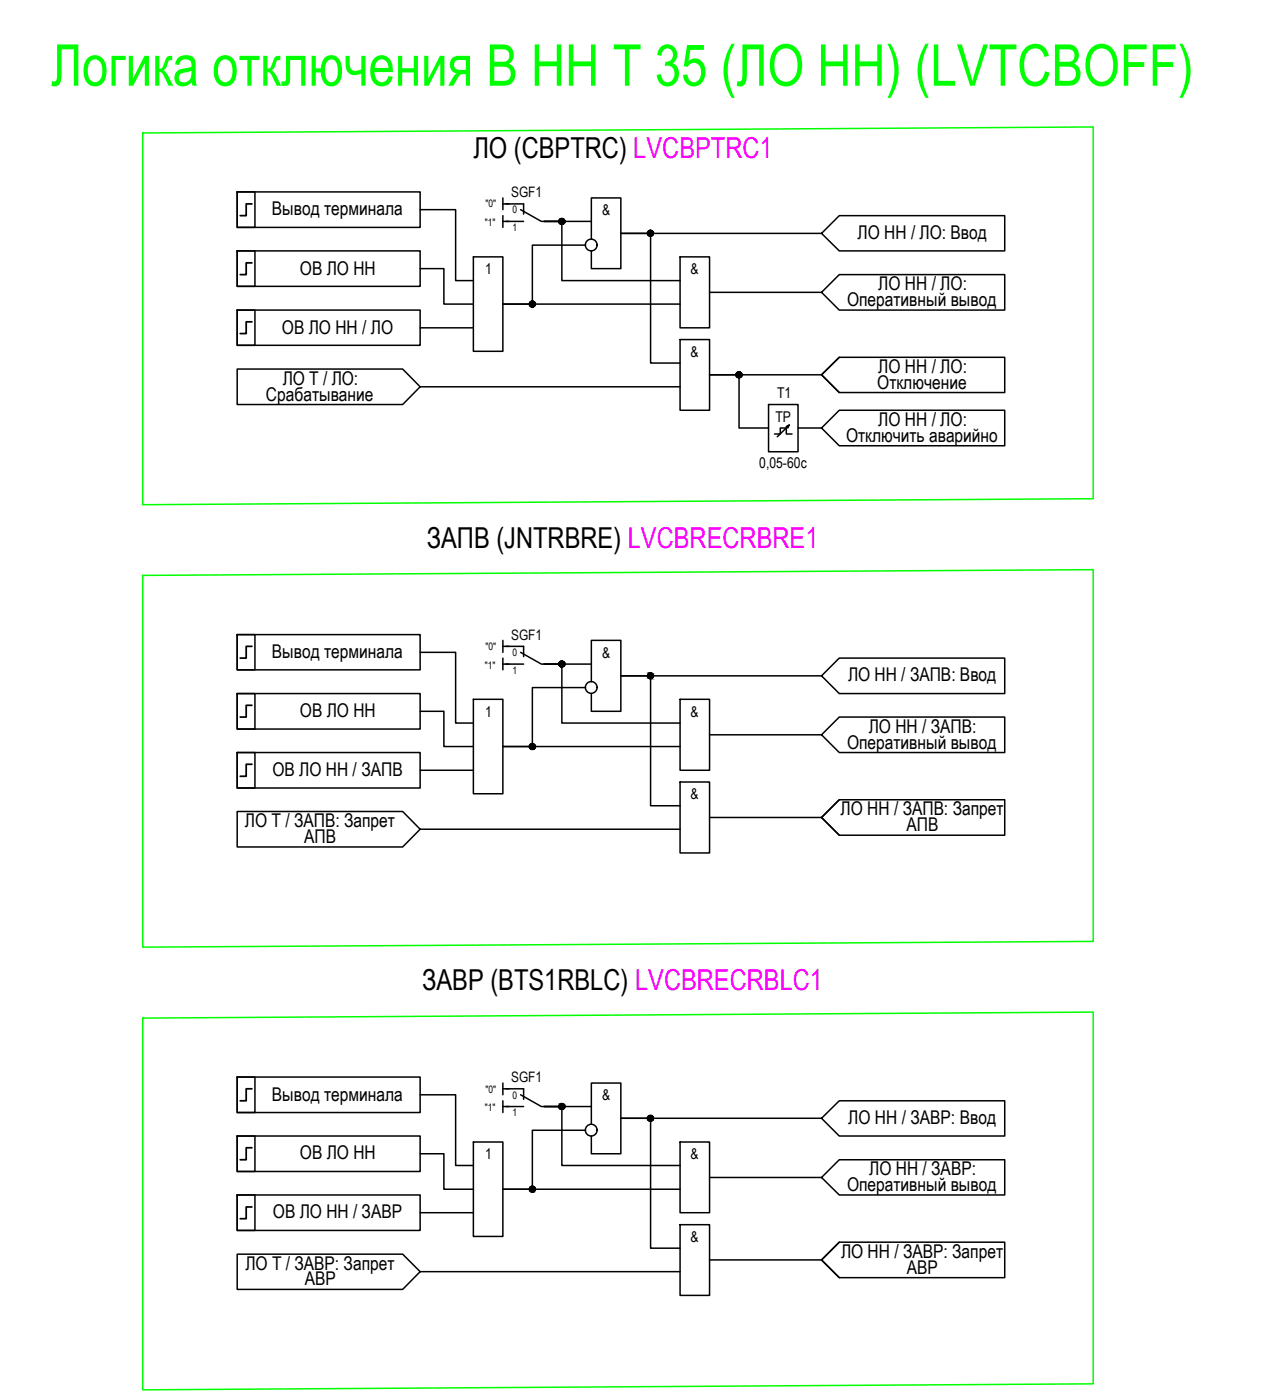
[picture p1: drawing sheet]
<svg xmlns="http://www.w3.org/2000/svg" width="215mm" height="237mm" viewBox="0 0 215 237" stroke-linecap="round" stroke-linejoin="round" font-family="sans-serif">
<!-- layer: 0 -->
<path d="M24.2 22.5l161-1v63l-161 1zM24.2 97.5l161-1v63l-161 1zM24.2 172.5l161-1v63l-161 1z" fill="none" stroke="#0f0" stroke-width=".25"/>
<g fill="none" stroke="#000" stroke-width=".25">
<path d="M40.2 32.5h3v6h-3zM40.2 32.5h31v6h-31zM71.2 35.5h6v12h3M85.2 33.5v2M85.2 36.5v2M85.2 34.6h1M85.2 37.5h1M100.2 37.5h-8h3v10h20M139.2 39.5l3-3h28v6h-28zM139.2 39.5h-34h5v22h5M40.2 42.5h3v6h-3zM40.2 42.5h31v6h-31z"/>
<path d="M40.2 52.5h3v6h-3zM40.2 52.5h31v6h-31zM71.2 45.5h4v6h5M71.2 55.6h9M80.2 43.5h5v16h-5zM99.2 41.5h-9v10h-5h30M100.2 40.5v-7h5v12h-5v-3M115.2 57.5h5v12h-5zM115.2 43.5h5v12.1h-5zM120.2 49.5h19M139.2 49.5l3-3h28v6h-28zM40.2 62.5h28l3 3-3 3h-28z"/>
<path d="M71.2 65.5h44M130.2 68.5h5v8h-5zM131.2 73.5h1v-1h1v1h1M133.2 72.3l.5-.3-.3 .5M133.7 72l-2 2M135.2 72.5h4l3-3h28v6h-28l-3-3M139.2 63.5l3-3h28v6h-28zM139.2 63.5h-19h5v9h5M142.2 60.5l-3 3 3 3M40.2 117.5h3v6h-3zM40.2 117.5h31v6h-31zM40.2 107.5h3v6h-3z"/>
<path d="M40.2 107.5h31v6h-31zM71.2 110.5h6v12h3M80.2 118.5h5v16h-5zM85.2 108.5v2M85.2 111.5v2M85.2 109.5h1M85.2 112.5h1M99.2 116.5h-9v10h-5h30M100.2 112.5h-8h3v10h20M100.2 115.5v-7h5v12h-5v-3M115.2 118.5h5v12h-5zM139.2 114.5l3-3h28v6h-28z"/>
<path d="M139.2 114.5h-34h5v22h5M40.2 137.5h28l3 3-3 3h-28zM40.2 127.5h3v6h-3zM40.2 127.5h31v6h-31zM71.2 120.5h4v6h5M71.2 130.5h9M115.2 132.5h5v12h-5zM120.2 138.5h19M120.2 124.5h19M139.2 138.5l3-3h28v6h-28zM139.2 124.5l3-3h28v6h-28zM142.2 135.5l-3 3 3 3"/>
<path d="M71.2 140.5h44M40.2 192.5h3v6h-3zM40.2 192.5h31v6h-31zM40.2 182.5h3v6h-3zM40.2 182.5h31v6h-31zM71.2 195.5h4v6h5M71.2 185.5h6v12h3M80.2 193.5h5v16h-5zM85.2 183.5v2M85.2 186.5v2M85.2 184.5h1M85.2 187.5h1"/>
<path d="M99.2 191.5h-9v10h-5h30M100.2 187.5h-8h3v10h20M100.2 190.5v-7h5v12h-5v-3M115.2 193.5h5v12h-5zM120.2 199.5h19M139.2 189.5l3-3h28v6h-28zM139.2 189.5h-34h5v22h5M139.2 199.5l3-3h28v6h-28zM40.2 212.5h28l3 3-3 3h-28zM40.2 202.5h3v6h-3zM40.2 202.5h31v6h-31zM71.2 215.5h44"/>
<path d="M71.2 205.5h9M115.2 207.5h5v12h-5zM120.2 213.5h19M139.2 213.5l3-3h28v6h-28zM142.2 210.5l-3 3 3 3"/>
<circle cx="95.1" cy="37.5" r=".49"/>
<circle cx="110.2" cy="39.5" r=".49"/>
<circle cx="90.2" cy="51.5" r=".49"/>
<circle cx="100.1" cy="41.5" r=".99"/>
<circle cx="125.2" cy="63.5" r=".49"/>
<circle cx="95.1" cy="112.5" r=".49"/>
<circle cx="100.1" cy="116.5" r=".99"/>
<circle cx="110.2" cy="114.5" r=".49"/>
<circle cx="90.2" cy="126.5" r=".49"/>
<circle cx="95.1" cy="187.5" r=".49"/>
<circle cx="100.1" cy="191.5" r=".99"/>
<circle cx="110.2" cy="189.5" r=".49"/>
<circle cx="90.2" cy="201.5" r=".49"/>
</g>
<g fill="#000" stroke="#000" stroke-width=".17">
<path d="M95.1 38h.2zM95.1 37.1h.2zM110.1 39h.1zM90.1 51h.1zM110.1 40h.2zM125.1 64h.2zM125.1 63h.1zM94.8 112.2h.7zM95.1 113h.2zM95.1 112h.2zM110.1 115h.2zM110.1 114h.1z"/>
<path d="M90.1 126h.1zM95.1 188h.2zM95.1 187h.2zM110.1 190h.2zM110.1 189h.1zM90.1 202h.2zM90.1 201h.1z"/>
<path d="M95.1 38h.2zM95.1 38h.2z"/>
<path d="M95.1 37.1h.2zM95.1 37.1h.2z"/>
<path d="M95.1 37.1h.2zM95 37.1h.3z"/>
<path d="M95 37.1h.4zM95 37.1h.4z"/>
<path d="M95 38h.3zM95 38h.3z"/>
<path d="M95 37.1h.4zM94.9 37.1h.5z"/>
<path d="M95 38h.4zM95 38h.3z"/>
<path d="M94.9 37.1h.6zM94.9 37.1h.6z"/>
<path d="M94.9 38h.5zM94.9 38h.5z"/>
<path d="M94.9 37.1h.6zM94.8 37.1h.7z"/>
<path d="M94.9 37.9h.6zM94.9 37.9l.5 .1z"/>
<path d="M94.8 37.1l.7 .1zM94.8 37.1l.7 .1z"/>
<path d="M94.8 37.9h.7zM94.8 37.9h.7z"/>
<path d="M94.8 37.9h.7zM94.8 37.9h.7z"/>
<path d="M94.8 37.2h.7zM94.8 37.2h.7z"/>
<path d="M94.8 37.2l.8 .1zM94.8 37.2l.8 .1z"/>
<path d="M94.8 37.9h.7zM94.8 37.9h.7z"/>
<path d="M94.7 37.3h.9zM94.7 37.3h.9z"/>
<path d="M94.7 37.8h.9zM94.7 37.8l.8 .1z"/>
<path d="M94.7 37.3h.9zM94.7 37.3h.9z"/>
<path d="M94.7 37.3l1 .1zM94.7 37.3l1 .1z"/>
<path d="M94.7 37.7l.9 .1zM94.7 37.7l.9 .1z"/>
<path d="M94.7 37.8h.9zM94.7 37.8h.9z"/>
<path d="M94.7 37.4h1zM94.7 37.4h1z"/>
<path d="M94.7 37.4l1 .1zM94.7 37.4l1 .1z"/>
<path d="M94.7 37.5h1zM94.7 37.5h1z"/>
<path d="M94.7 37.5l1 .1zM94.7 37.5l1 .1z"/>
<path d="M94.7 37.6h1zM94.7 37.6h1z"/>
<path d="M94.7 37.6l1 .1zM94.7 37.6l1 .1z"/>
<path d="M94.7 37.7h1zM94.7 37.7h.9z"/>
<path d="M110.1 39h.2zM110.1 39h.2z"/>
<path d="M110.1 39h.2zM110 39h.3z"/>
<path d="M110 39l.4 .1zM110 39l.4 .1z"/>
<path d="M110 39.1h.4zM109.9 39.1h.5z"/>
<path d="M110 40h.4zM110 40h.3z"/>
<path d="M109.9 39.1h.5zM109.9 39.1h.5z"/>
<path d="M109.9 40h.5zM109.9 40h.5z"/>
<path d="M109.9 39.1l.6 .1zM109.9 39.1l.6 .1z"/>
<path d="M109.9 39.9h.5zM109.9 39.9l.5 .1z"/>
<path d="M109.9 39.2h.6zM109.8 39.2h.7z"/>
<path d="M109.9 39.9h.6zM109.9 39.9h.5z"/>
<path d="M109.8 39.2h.8zM109.8 39.2h.8z"/>
<path d="M109.8 39.9h.7zM109.8 39.9h.7z"/>
<path d="M109.8 39.2l.8 .1zM109.8 39.2l.8 .1z"/>
<path d="M109.8 39.3h.8zM109.8 39.3h.8z"/>
<path d="M109.8 39.8h.8zM109.8 39.8h.8z"/>
<path d="M109.8 39.8h.8zM109.8 39.8l.7 .1z"/>
<path d="M109.7 39.3h.9zM109.7 39.3h.9z"/>
<path d="M109.7 39.3l1 .1zM109.7 39.4h1z"/>
<path d="M109.7 39.7l.9 .1zM109.7 39.7l.9 .1z"/>
<path d="M109.7 39.8h.9zM109.7 39.8h.9z"/>
<path d="M109.7 39.4h1zM109.7 39.4h1z"/>
<path d="M109.7 39.4l1 .1zM109.7 39.4l1 .1z"/>
<path d="M109.7 39.5h1zM109.7 39.5h1z"/>
<path d="M109.7 39.5l1 .1zM109.7 39.5l1 .1z"/>
<path d="M109.7 39.6h1zM109.7 39.6h1z"/>
<path d="M109.7 39.6l1 .1zM109.7 39.6l1 .1z"/>
<path d="M109.7 39.7h1zM109.7 39.7h.9z"/>
<path d="M90.1 52h.1zM90.1 52h.1zM90.1 52h.2z"/>
<path d="M90.1 51l.2 .1zM90.1 51l.2 .1z"/>
<path d="M90.1 51.1h.2zM90 51.1h.3z"/>
<path d="M90 51.1h.4zM90 51.1h.4z"/>
<path d="M90 52h.3zM90 52h.3z"/>
<path d="M90 51.1h.4zM90 51.1h.4z"/>
<path d="M90 52h.4zM90 52h.3z"/>
<path d="M89.9 51.1h.6zM89.9 51.1h.6z"/>
<path d="M89.9 52h.5zM89.9 52h.5z"/>
<path d="M89.9 51.1h.6zM89.9 51.1h.6z"/>
<path d="M89.9 52h.6zM89.9 52h.5z"/>
<path d="M89.8 51.1l.8 .1zM89.8 51.1l.8 .1z"/>
<path d="M89.8 51.9h.7zM89.8 51.9l.7 .1z"/>
<path d="M89.8 51.2h.8zM89.8 51.2h.8z"/>
<path d="M89.8 51.2l.8 .1zM89.8 51.2l.8 .1z"/>
<path d="M89.8 51.8l.8 .1zM89.8 51.8l.8 .1z"/>
<path d="M89.8 51.9h.8zM89.8 51.9h.7z"/>
<path d="M89.7 51.3h.9zM89.7 51.3h.9z"/>
<path d="M89.7 51.8h.9zM89.7 51.8h.9z"/>
<path d="M89.7 51.3l.9 .1zM89.7 51.3l.9 .1z"/>
<path d="M89.7 51.4h.9zM89.7 51.4h.9z"/>
<path d="M89.7 51.4h1zM89.7 51.4h1z"/>
<path d="M89.7 51.7h.9zM89.7 51.7h.9z"/>
<path d="M89.7 51.7h.9zM89.7 51.7h.9z"/>
<path d="M89.7 51.7h.9zM89.7 51.7l.9 .1z"/>
<path d="M89.7 51.4l1 .1zM89.7 51.4l1 .1z"/>
<path d="M89.7 51.5h1zM89.7 51.5h1z"/>
<path d="M89.7 51.5l1 .1zM89.7 51.5l1 .1z"/>
<path d="M89.7 51.6h1zM89.7 51.6h1z"/>
<path d="M89.7 51.6h1zM89.7 51.6l.9 .1z"/>
<path d="M110.1 40h.1zM110.1 40h.1z"/>
<path d="M110 40h.3zM110 40h.3z"/>
<path d="M125.1 64h.1zM125.1 64h.1z"/>
<path d="M125.1 63h.2zM125.1 63h.2z"/>
<path d="M125.1 63h.3zM125 63h.4z"/>
<path d="M125 63l.4 .1zM125 63l.4 .1z"/>
<path d="M125 64h.4zM125 64h.3z"/>
<path d="M125 63.1h.4zM124.9 63.1h.5z"/>
<path d="M125 64h.4zM125 64h.4z"/>
<path d="M124.9 63.1h.6zM124.9 63.1h.6z"/>
<path d="M124.9 64h.5zM124.9 64h.5z"/>
<path d="M124.9 63.1l.6 .1zM124.9 63.1l.6 .1z"/>
<path d="M124.8 63.2h.7zM124.8 63.2h.7z"/>
<path d="M124.8 63.9h.7zM124.8 63.9h.7z"/>
<path d="M124.9 63.9h.6zM124.9 63.9l.5 .1z"/>
<path d="M124.8 63.2h.8zM124.8 63.2h.8z"/>
<path d="M124.8 63.9h.7zM124.8 63.9h.7z"/>
<path d="M124.8 63.2l.8 .1zM124.8 63.2l.8 .1z"/>
<path d="M124.8 63.8h.8zM124.8 63.8l.7 .1z"/>
<path d="M124.8 63.3h.8zM124.8 63.3h.8z"/>
<path d="M124.7 63.3h.9zM124.7 63.3h.9z"/>
<path d="M124.7 63.8h.9zM124.7 63.8h.9z"/>
<path d="M124.8 63.8h.8zM124.8 63.8h.8z"/>
<path d="M124.7 63.3l.9 .1zM124.7 63.3l.9 .1z"/>
<path d="M124.7 63.4h.9zM124.7 63.4h.9z"/>
<path d="M124.7 63.4l1 .1zM124.7 63.4l1 .1z"/>
<path d="M124.7 63.6l.9 .1zM124.7 63.6l.9 .1z"/>
<path d="M124.7 63.7h.9zM124.7 63.7h.9z"/>
<path d="M124.7 63.7h.9zM124.7 63.7l.9 .1z"/>
<path d="M124.7 63.5h1zM124.7 63.5h1z"/>
<path d="M124.7 63.5l1 .1zM124.7 63.5l1 .1z"/>
<path d="M124.7 63.6h1zM124.7 63.6h.9z"/>
<path d="M95.1 113h.2zM95.1 113h.2z"/>
<path d="M95.1 112h.2zM95.1 112h.2z"/>
<path d="M95.1 112l.2 .1zM95 112.1h.3z"/>
<path d="M95 112.1h.4zM95 112.1h.4z"/>
<path d="M95 113h.3zM95 113h.3z"/>
<path d="M95 112.1h.4zM95 112.1h.4z"/>
<path d="M95 113h.4zM95 113h.3z"/>
<path d="M94.9 112.1h.6zM94.9 112.1h.6z"/>
<path d="M94.9 113h.5zM94.9 113h.5z"/>
<path d="M94.9 112.1l.6 .1zM94.9 112.1l.6 .1z"/>
<path d="M94.9 112.9h.6zM94.9 112.9l.5 .1z"/>
<path d="M94.8 112.2h.7zM94.8 112.2h.7zM94.8 112.2h.7z"/>
<path d="M94.8 112.9h.7zM94.8 112.9h.7z"/>
<path d="M94.8 112.2h.8zM94.8 112.2h.8z"/>
<path d="M94.8 112.8l.7 .1zM94.8 112.8l.7 .1z"/>
<path d="M94.8 112.9h.7zM94.8 112.9h.7z"/>
<path d="M94.7 112.2l.9 .1zM94.7 112.2l.9 .1z"/>
<path d="M94.7 112.8h.9zM94.7 112.8h.8z"/>
<path d="M94.7 112.3h.9zM94.7 112.3h.9z"/>
<path d="M94.7 112.3l1 .1zM94.7 112.3l1 .1z"/>
<path d="M94.7 112.7h.9zM94.7 112.7h.9z"/>
<path d="M94.7 112.7h.9zM94.7 112.7l.9 .1z"/>
<path d="M94.7 112.4h1zM94.7 112.4h1z"/>
<path d="M94.7 112.4l1 .1zM94.7 112.4l1 .1z"/>
<path d="M94.7 112.5h1zM94.7 112.5h1z"/>
<path d="M94.7 112.5l1 .1zM94.7 112.5l1 .1z"/>
<path d="M94.7 112.6h1zM94.7 112.6h1z"/>
<path d="M94.7 112.6l1 .1zM94.7 112.6l1 .1z"/>
<path d="M94.7 112.7h1zM94.7 112.7h.9z"/>
<path d="M110.1 115h.1zM110.1 115h.1z"/>
<path d="M110.1 114l.2 .1zM110.1 114l.2 .1z"/>
<path d="M110.1 114.1h.2zM110 114.1h.3z"/>
<path d="M110 114.1h.4zM110 114.1h.4z"/>
<path d="M110 115h.3zM110 115h.3z"/>
<path d="M110 114.1h.4zM110 114.1h.4z"/>
<path d="M110 115h.4zM110 115h.3z"/>
<path d="M109.9 114.1h.5zM109.9 114.1h.5z"/>
<path d="M109.9 114.9h.5zM109.9 114.9l.5 .1z"/>
<path d="M109.9 114.1h.6zM109.9 114.1h.6z"/>
<path d="M109.9 114.9h.5zM109.9 114.9h.5z"/>
<path d="M109.9 114.1l.6 .1zM109.9 114.1l.6 .1z"/>
<path d="M109.9 114.9h.6zM109.9 114.9h.5z"/>
<path d="M109.8 114.2h.8zM109.8 114.2h.8z"/>
<path d="M109.8 114.9h.7zM109.8 114.9h.7z"/>
<path d="M109.8 114.2l.8 .1zM109.8 114.2l.8 .1z"/>
<path d="M109.8 114.3h.8zM109.8 114.3h.8z"/>
<path d="M109.8 114.8h.8zM109.8 114.8h.8z"/>
<path d="M109.8 114.8h.8zM109.8 114.8l.7 .1z"/>
<path d="M109.7 114.3l.9 .1zM109.7 114.3l.9 .1z"/>
<path d="M109.7 114.4h1zM109.7 114.4h1z"/>
<path d="M109.7 114.7h.9zM109.7 114.7h.9z"/>
<path d="M109.7 114.7h.9zM109.7 114.7l.9 .1z"/>
<path d="M109.7 114.4h1zM109.7 114.4h1z"/>
<path d="M109.7 114.4l1 .1zM109.7 114.4l1 .1z"/>
<path d="M109.7 114.5h1zM109.7 114.5h1z"/>
<path d="M109.7 114.5l1 .1zM109.7 114.5l1 .1z"/>
<path d="M109.7 114.6h1zM109.7 114.6h1z"/>
<path d="M109.7 114.6h1zM109.7 114.6h1z"/>
<path d="M109.7 114.6h1zM109.7 114.6l.9 .1z"/>
<path d="M90.1 127h.1zM90.1 127h.1zM90.1 127h.2z"/>
<path d="M90.1 126h.2zM90.1 126h.2z"/>
<path d="M90.1 126h.2zM90 126h.3z"/>
<path d="M90 126l.4 .1zM90 126.1h.4z"/>
<path d="M90 127h.3zM90 127h.3z"/>
<path d="M90 126.1h.4zM89.9 126.1h.5z"/>
<path d="M90 127h.4zM90 127h.3z"/>
<path d="M89.9 126.1h.6zM89.9 126.1h.6z"/>
<path d="M89.9 127h.5zM89.9 127h.5z"/>
<path d="M89.9 126.1l.6 .1zM89.9 126.1l.6 .1z"/>
<path d="M89.9 126.9h.6zM89.9 126.9l.5 .1z"/>
<path d="M89.8 126.9h.7zM89.8 126.9h.8z"/>
<path d="M89.8 126.9h.7zM89.8 126.9h.7z"/>
<path d="M89.8 126.2h.8zM89.8 126.2h.8z"/>
<path d="M89.8 126.2h.8zM89.8 126.2h.8z"/>
<path d="M89.8 126.2h.8zM89.8 126.2h.8z"/>
<path d="M89.8 126.8l.8 .1zM89.8 126.8l.8 .1z"/>
<path d="M89.7 126.2l.9 .1zM89.7 126.2l.9 .1z"/>
<path d="M89.7 126.8h.9zM89.7 126.8h.9z"/>
<path d="M89.7 126.3h.9zM89.7 126.3h.9z"/>
<path d="M89.7 126.3l.9 .1zM89.7 126.3l.9 .1z"/>
<path d="M89.7 126.4h1zM89.7 126.4h1z"/>
<path d="M89.7 126.7h.9zM89.7 126.7h.9z"/>
<path d="M89.7 126.7l.9 .1zM89.7 126.7l.9 .1z"/>
<path d="M89.7 126.8h.9zM89.7 126.8h.9z"/>
<path d="M89.7 126.4l1 .1zM89.7 126.4l1 .1z"/>
<path d="M89.7 126.5h1zM89.7 126.5h1z"/>
<path d="M89.7 126.5l1 .1zM89.7 126.5l1 .1z"/>
<path d="M89.7 126.6h1zM89.7 126.6h1z"/>
<path d="M89.7 126.6h1zM89.7 126.6l.9 .1z"/>
<path d="M95.1 188h.2zM95.1 188h.2z"/>
<path d="M95.1 187h.2zM95.1 187h.2z"/>
<path d="M95.1 187h.2zM95 187h.3z"/>
<path d="M95 187h.4zM95 187h.4z"/>
<path d="M95 188h.3zM95 188h.3z"/>
<path d="M95 187l.4 .1zM95 187l.4 .1z"/>
<path d="M95 188h.4zM95 188h.3z"/>
<path d="M94.9 187.1h.6zM94.9 187.1h.6z"/>
<path d="M94.9 187.9h.5zM94.9 187.9l.5 .1z"/>
<path d="M94.9 187.1h.6zM94.8 187.1h.7z"/>
<path d="M94.9 187.9h.6zM94.9 187.9h.5z"/>
<path d="M94.8 187.1l.7 .1zM94.8 187.1l.7 .1z"/>
<path d="M94.8 187.9h.7zM94.8 187.9h.7z"/>
<path d="M94.8 187.2h.7zM94.8 187.2h.7z"/>
<path d="M94.8 187.2h.8zM94.8 187.2h.8z"/>
<path d="M94.8 187.8h.7zM94.8 187.8h.7z"/>
<path d="M94.8 187.8h.7zM94.8 187.8l.7 .1z"/>
<path d="M94.7 187.2l.9 .1zM94.7 187.2l.9 .1z"/>
<path d="M94.7 187.8h.9zM94.7 187.8h.8z"/>
<path d="M94.7 187.3h.9zM94.7 187.3h.9z"/>
<path d="M94.7 187.3l1 .1zM94.7 187.3l1 .1z"/>
<path d="M94.7 187.7l.9 .1zM94.7 187.7l.9 .1z"/>
<path d="M94.7 187.8h.9zM94.7 187.8h.9z"/>
<path d="M94.7 187.4h1zM94.7 187.4h1z"/>
<path d="M94.7 187.4l1 .1zM94.7 187.4l1 .1z"/>
<path d="M94.7 187.5h1zM94.7 187.5h1z"/>
<path d="M94.7 187.5h1zM94.7 187.5h1z"/>
<path d="M94.7 187.5l1 .1zM94.7 187.5l1 .1z"/>
<path d="M94.7 187.6h1zM94.7 187.6h1z"/>
<path d="M94.7 187.6h1zM94.7 187.6l.9 .1z"/>
<path d="M110.1 190h.1zM110.1 190h.1z"/>
<path d="M110.1 189h.2zM110.1 189h.2z"/>
<path d="M110.1 189h.2zM110 189h.3z"/>
<path d="M110 189l.4 .1zM110 189l.4 .1z"/>
<path d="M110 190h.3zM110 190h.3z"/>
<path d="M110 189.1h.4zM109.9 189.1h.5z"/>
<path d="M110 190h.4zM110 190h.3z"/>
<path d="M109.9 189.1h.5zM109.9 189.1h.5z"/>
<path d="M109.9 190h.5zM109.9 190h.5z"/>
<path d="M109.9 189.1h.6zM109.9 189.1h.6z"/>
<path d="M109.9 189.9h.5zM109.9 189.9l.5 .1z"/>
<path d="M109.9 189.1l.6 .1zM109.9 189.1l.6 .1z"/>
<path d="M109.9 189.9h.6zM109.9 189.9h.5z"/>
<path d="M109.8 189.2h.8zM109.8 189.2h.8z"/>
<path d="M109.8 189.9h.7zM109.8 189.9h.7z"/>
<path d="M109.8 189.2h.8zM109.8 189.2h.8z"/>
<path d="M109.8 189.2l.8 .1zM109.8 189.2l.8 .1z"/>
<path d="M109.8 189.8h.8zM109.8 189.8h.8z"/>
<path d="M109.8 189.8h.8zM109.8 189.8l.7 .1z"/>
<path d="M109.7 189.3h.9zM109.7 189.3h.9z"/>
<path d="M109.7 189.3l1 .1zM109.7 189.4h1z"/>
<path d="M109.7 189.7h.9zM109.7 189.7h.9z"/>
<path d="M109.7 189.7h.9zM109.7 189.7l.9 .1z"/>
<path d="M109.7 189.4h1zM109.7 189.4h1z"/>
<path d="M109.7 189.4l1 .1zM109.7 189.4l1 .1z"/>
<path d="M109.7 189.5h1zM109.7 189.5h1z"/>
<path d="M109.7 189.5l1 .1zM109.7 189.5l1 .1z"/>
<path d="M109.7 189.6h1zM109.7 189.6h1z"/>
<path d="M109.7 189.6l1 .1zM109.7 189.6l1 .1z"/>
<path d="M109.7 189.7h1zM109.7 189.7h.9z"/>
<path d="M90.1 202h.1zM90.1 202h.1z"/>
<path d="M90.1 201h.2zM90.1 201h.2z"/>
<path d="M90.1 201l.2 .1zM90 201.1h.3z"/>
<path d="M90 201.1h.4zM90 201.1h.4z"/>
<path d="M90 202h.3zM90 202h.3z"/>
<path d="M90 201.1h.4zM90 201.1h.4z"/>
<path d="M90 202h.4zM90 202h.3z"/>
<path d="M89.9 201.1h.6zM89.9 201.1h.6z"/>
<path d="M89.9 201.9h.5zM89.9 201.9l.5 .1z"/>
<path d="M89.9 201.1h.6zM89.9 201.1h.6z"/>
<path d="M89.9 201.9h.6zM89.9 201.9h.5z"/>
<path d="M89.8 201.1l.8 .1zM89.8 201.1l.8 .1z"/>
<path d="M89.8 201.9h.7zM89.8 201.9h.7z"/>
<path d="M89.8 201.2h.8zM89.8 201.2h.8z"/>
<path d="M89.8 201.2h.8zM89.7 201.2h.9z"/>
<path d="M89.8 201.8l.8 .1zM89.8 201.8l.8 .1z"/>
<path d="M89.8 201.9h.8zM89.8 201.9h.7z"/>
<path d="M89.7 201.2l.9 .1zM89.7 201.2l.9 .1z"/>
<path d="M89.7 201.8h.9zM89.7 201.8h.9z"/>
<path d="M89.7 201.3h.9zM89.7 201.3h.9z"/>
<path d="M89.7 201.3h.9zM89.7 201.3h.9z"/>
<path d="M89.7 201.3l1 .1zM89.7 201.3l1 .1z"/>
<path d="M89.7 201.6l.9 .1zM89.7 201.6l.9 .1z"/>
<path d="M89.7 201.7h.9zM89.7 201.7h.9z"/>
<path d="M89.7 201.7h.9zM89.7 201.7l.9 .1z"/>
<path d="M89.7 201.4l1 .1zM89.7 201.4l1 .1z"/>
<path d="M89.7 201.5h1zM89.7 201.5h1z"/>
<path d="M89.7 201.5l1 .1zM89.7 201.5l1 .1z"/>
<path d="M89.7 201.6h1zM89.7 201.6h1z"/>
<path d="M89.7 201.6h1zM89.7 201.6h.9z"/>
</g>
<path d="M85.7 34.6h3v1.7M85.7 37.5h3M88.2 35.5l3.5 2h3M85.7 109.5h3v1.8M85.7 112.5h3M88.2 110.5l3.5 2h3M85.7 184.5h3v1.8M85.7 187.5h3M88.2 185.5l3.5 2h3" fill="none" stroke="#000" stroke-width=".25"/>
<!-- layer: 0 -->
<path d="M42.7 34.6h-1v1.9h-1M42.7 44.5h-1v2h-1M42.7 54.5h-1v2h-1M42.7 119.5h-1v2h-1M42.7 109.5h-1v2h-1M42.7 129.5h-1v2h-1M42.7 194.5h-1v2h-1M42.7 184.5h-1v2h-1M42.7 204.5h-1v2h-1" fill="none" stroke="#000" stroke-width=".3"/>
<text font-size="9.8" fill="#0f0" x="8.6" y="14.5">Логика отключения В НН Т 35 (ЛО НН) (LVTCBOFF)</text>
<g font-size="4.9">
<text x="80.2" y="26.8">ЛО (CBPTRC) LVCBPTRC1</text>
<text x="72.3" y="92.8">ЗАПВ (JNTRBRE) LVCBRECRBRE1</text>
<text x="71.5" y="167.8">ЗАВР (BTS1RBLC) LVCBRECRBLC1</text>
</g>
<g font-size="3.2">
<text x="46.1" y="36.5">Вывод терминала</text>
<text x="145.2" y="40.5">ЛО НН / ЛО: Ввод</text>
<text x="50.8" y="46.5">ОВ ЛО НН</text>
<text x="143.5" y="51.9">Оперативный вывод</text>
<text x="148.8" y="49.2">ЛО НН / ЛО:</text>
<text x="47.8" y="56.5">ОВ ЛО НН / ЛО</text>
<text x="47.9" y="65.2">ЛО Т / ЛО:</text>
<text x="148.6" y="65.9">Отключение</text>
<text x="148.8" y="63.2">ЛО НН / ЛО:</text>
<text x="45" y="67.9">Срабатывание</text>
<text x="143.3" y="74.9">Отключить аварийно</text>
<text x="148.8" y="72.1">ЛО НН / ЛО:</text>
<text x="46.1" y="111.5">Вывод терминала</text>
<text x="143.6" y="115.5">ЛО НН / ЗАПВ: Ввод</text>
<text x="50.8" y="121.5">ОВ ЛО НН</text>
<text x="147.2" y="124.1">ЛО НН / ЗАПВ:</text>
<text x="46.1" y="131.5">ОВ ЛО НН / ЗАПВ</text>
<text x="143.5" y="126.8">Оперативный вывод</text>
<text x="41.5" y="140.2">ЛО Т / ЗАПВ: Запрет</text>
<text x="51.5" y="142.8">АПВ</text>
<text x="142.4" y="138.1">ЛО НН / ЗАПВ: Запрет</text>
<text x="153.5" y="140.9">АПВ</text>
<text x="46.1" y="186.5">Вывод терминала</text>
<text x="143.7" y="190.4">ЛО НН / ЗАВР: Ввод</text>
<text x="50.8" y="196.5">ОВ ЛО НН</text>
<text x="143.5" y="201.9">Оперативный вывод</text>
<text x="147.2" y="199.1">ЛО НН / ЗАВР:</text>
<text x="46.2" y="206.5">ОВ ЛО НН / ЗАВР</text>
<text x="41.6" y="215.1">ЛО Т / ЗАВР: Запрет</text>
<text x="142.5" y="213.2">ЛО НН / ЗАВР: Запрет</text>
<text x="153.6" y="215.8">АВР</text>
<text x="51.6" y="217.8">АВР</text>
</g>
<g font-size="2.5">
<text x="102" y="36.4">&amp;</text>
<text x="82.2" y="46.4">1</text>
<text x="117" y="46.4">&amp;</text>
<text x="117" y="60.4">&amp;</text>
<text x="131.4" y="71.4">TP</text>
<text x="131.6" y="67.4">T1</text>
<text x="128.6" y="79.3">0,05-60с</text>
<text x="102" y="111.4">&amp;</text>
<text x="82.2" y="121.4">1</text>
<text x="117" y="121.4">&amp;</text>
<text x="117" y="135.4">&amp;</text>
<text x="102" y="186.4">&amp;</text>
<text x="82.2" y="196.4">1</text>
<text x="117" y="196.4">&amp;</text>
<text x="117" y="210.4">&amp;</text>
</g>
<g font-size="2.4">
<text x="86.6" y="33.4">SGF1</text>
<text x="86.6" y="108.4">SGF1</text>
<text x="86.6" y="183.4">SGF1</text>
</g>
<g font-size="1.7">
<text x="82.3" y="35.1">&quot;0&quot;</text>
<text x="82.1" y="38.3">&quot;1&quot;</text>
<text x="86.8" y="36.2">0</text>
<text x="86.8" y="39.2">1</text>
<text x="82.1" y="113.3">&quot;1&quot;</text>
<text x="82.3" y="110.2">&quot;0&quot;</text>
<text x="86.8" y="111.1">0</text>
<text x="86.8" y="114.1">1</text>
<text x="82.3" y="185.1">&quot;0&quot;</text>
<text x="82.1" y="188.3">&quot;1&quot;</text>
<text x="86.8" y="186.1">0</text>
<text x="86.8" y="189.2">1</text>
</g>
</svg>
